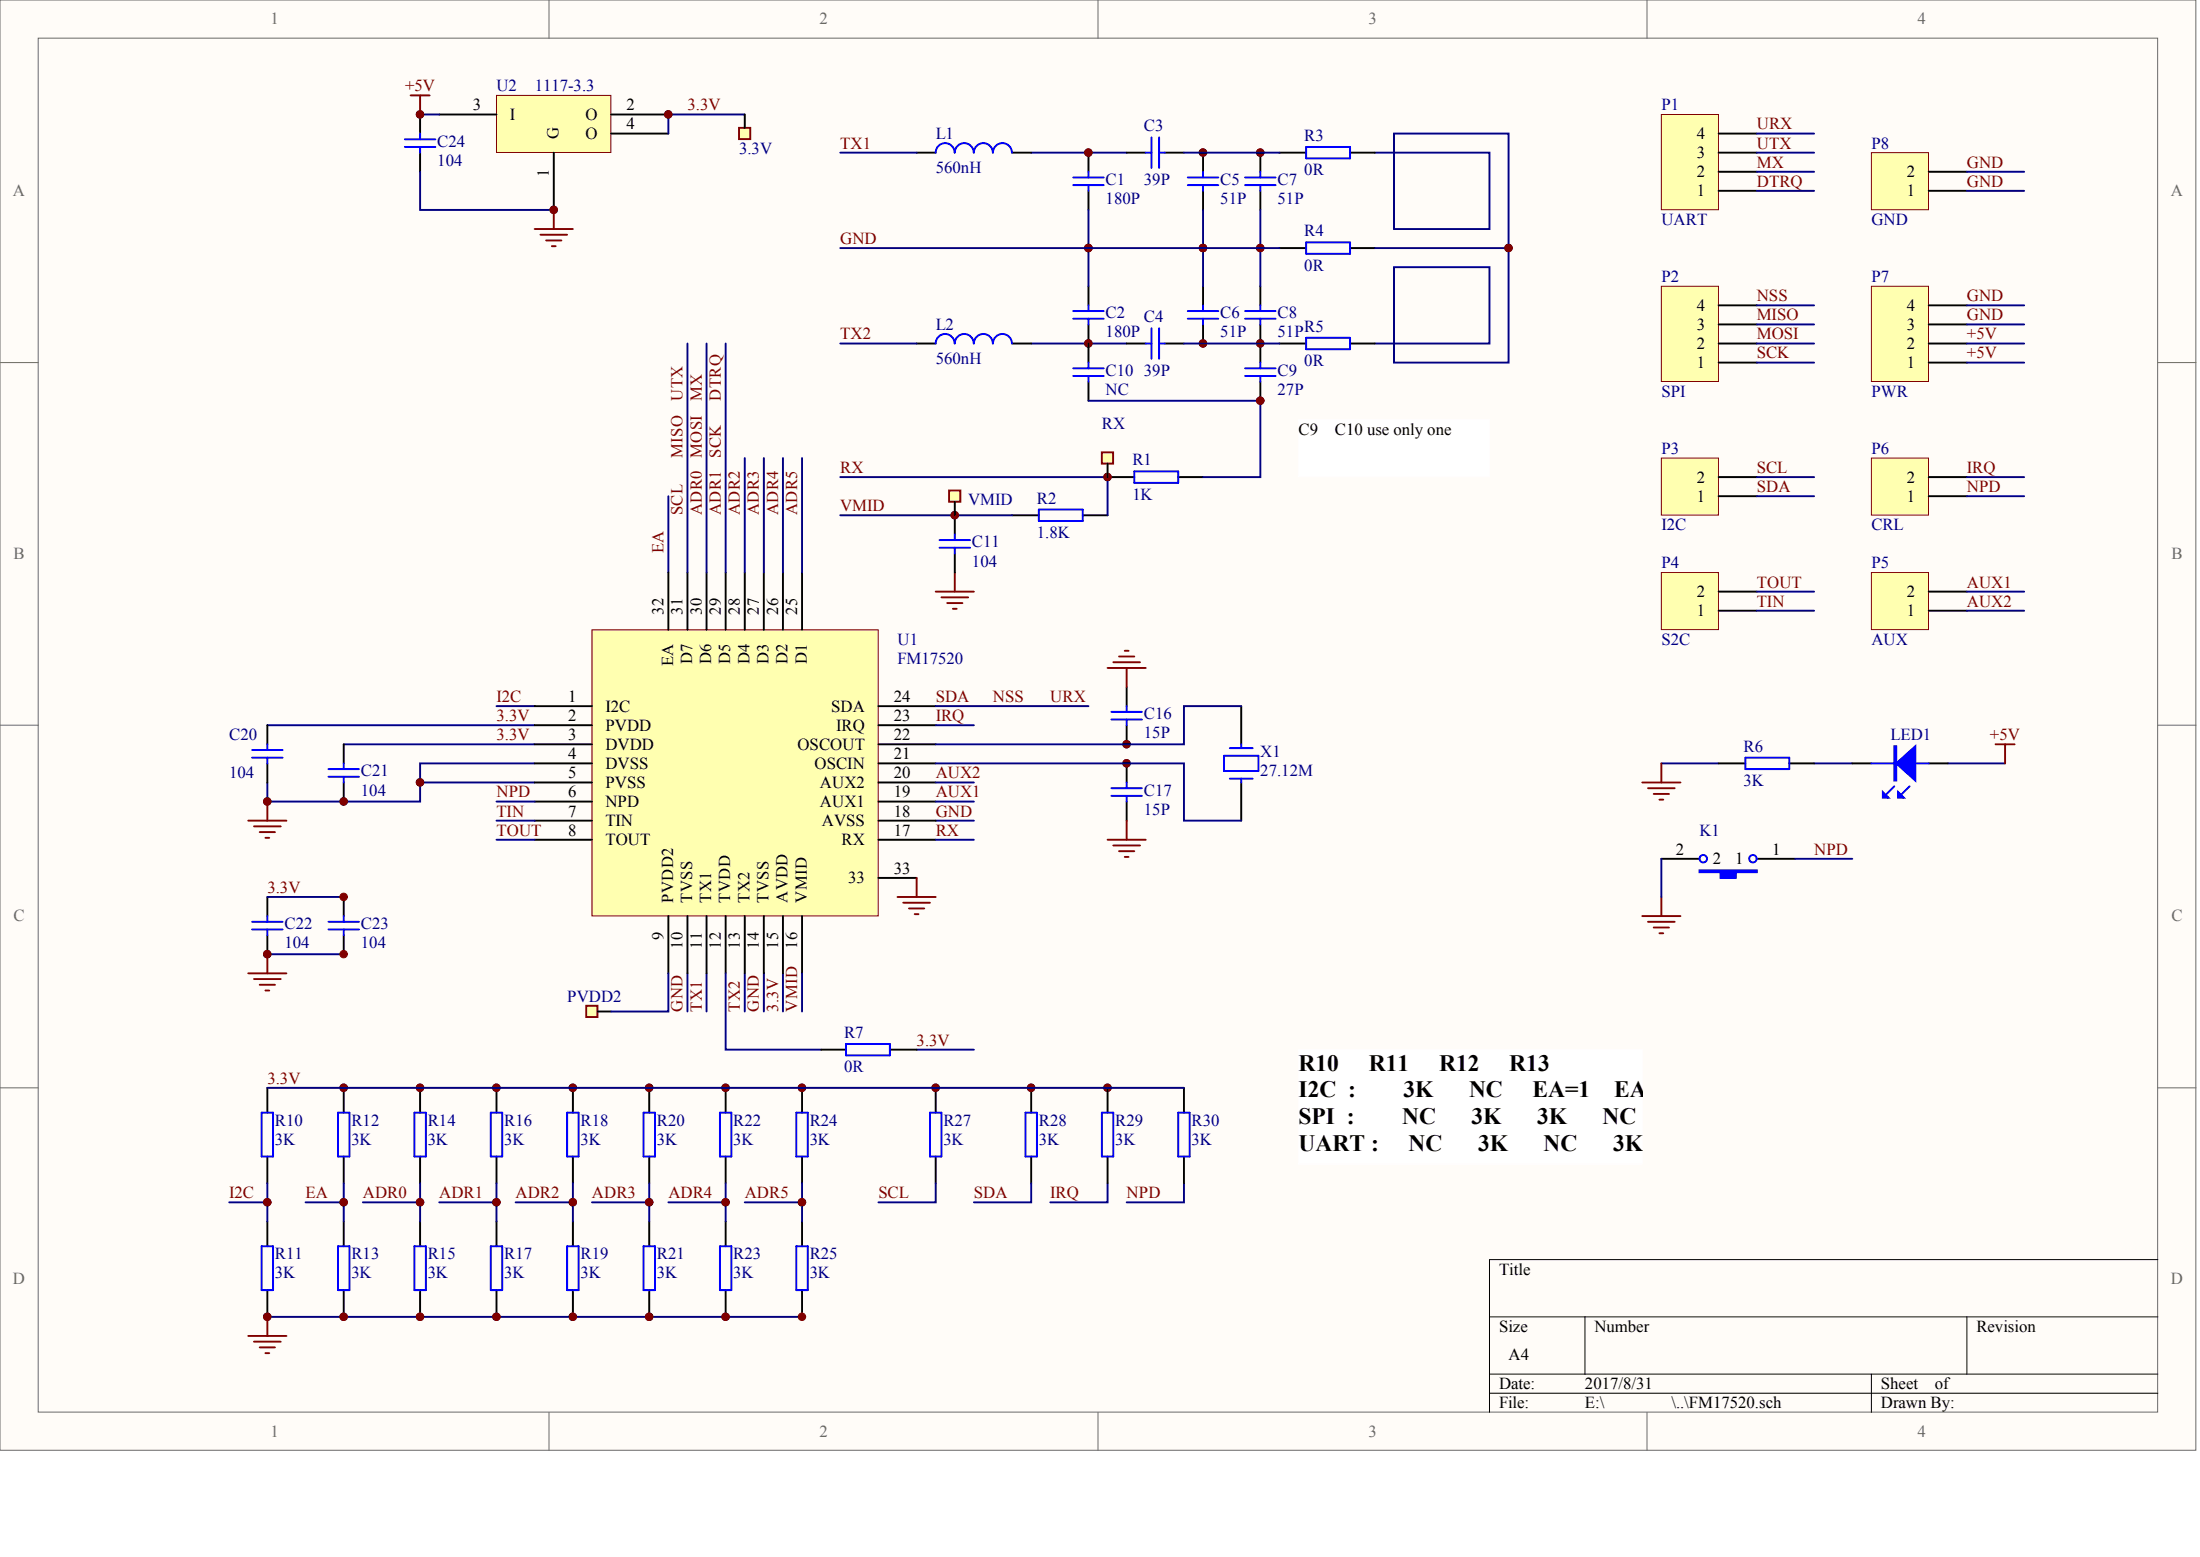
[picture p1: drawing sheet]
<svg xmlns="http://www.w3.org/2000/svg" width="840mm" height="594mm" viewBox="0 0 840 594" stroke-linecap="round" stroke-linejoin="round" font-family="sans-serif">
<g fill="#fffcf8" stroke="#696969" stroke-width=".38">
<path d="M0 0h838v553.4h-838z"/>
<path d="M14.6 14.6h808.8v524.2h-808.8z"/>
</g>
<path d="M209.5 0v14.6M419 0v14.6M628.6 0v14.6M0 138.4h14.6M823.5 138.4h14.6M0 276.7h14.6M823.5 276.7h14.6M0 415.1h14.6M823.5 415.1h14.6M209.5 538.9v14.5M419 538.9v14.5M628.6 538.9v14.5" fill="none" stroke="#696969" stroke-width=".38"/>
<path d="M823.5 480.6h-255.1v58.3M568.4 502.5h255.1M604.9 502.5v21.8M750.6 502.5v21.8M568.4 524.3h255.1M568.4 531.6h255.1M714.2 524.3v14.6" fill="none" stroke="#000" stroke-width=".38"/>
<g fill="#000080" stroke="#000080" stroke-width=".38">
<circle cx="102" cy="502.4" r="1.42"/>
<circle cx="102" cy="458.7" r="1.42"/>
<circle cx="102" cy="364.1" r="1.42"/>
<circle cx="102" cy="305.8" r="1.42"/>
<circle cx="131.1" cy="502.4" r="1.42"/>
<circle cx="131.1" cy="458.7" r="1.42"/>
<circle cx="131.1" cy="415" r="1.42"/>
<circle cx="131.1" cy="305.8" r="1.42"/>
<circle cx="160.3" cy="502.4" r="1.42"/>
<circle cx="160.3" cy="458.7" r="1.42"/>
<circle cx="160.3" cy="415" r="1.42"/>
<circle cx="160.3" cy="298.5" r="1.42"/>
<circle cx="160.3" cy="43.7" r="1.42"/>
<circle cx="189.4" cy="502.4" r="1.42"/>
<circle cx="189.4" cy="458.7" r="1.42"/>
<circle cx="189.4" cy="415" r="1.42"/>
<circle cx="211.3" cy="80.1" r="1.42"/>
<circle cx="218.6" cy="502.4" r="1.42"/>
<circle cx="218.6" cy="458.7" r="1.42"/>
<circle cx="218.6" cy="415" r="1.42"/>
<circle cx="247.7" cy="502.4" r="1.42"/>
<circle cx="247.7" cy="458.7" r="1.42"/>
<circle cx="247.7" cy="415" r="1.42"/>
<circle cx="255" cy="43.7" r="1.42"/>
<circle cx="276.9" cy="502.4" r="1.42"/>
<circle cx="276.9" cy="458.7" r="1.42"/>
<circle cx="276.9" cy="415" r="1.42"/>
<circle cx="306.1" cy="458.7" r="1.42"/>
<circle cx="306.1" cy="415" r="1.42"/>
<circle cx="357.1" cy="415" r="1.42"/>
<circle cx="364.4" cy="196.6" r="1.42"/>
<circle cx="393.5" cy="415" r="1.42"/>
<circle cx="415.4" cy="131" r="1.42"/>
<circle cx="415.4" cy="94.6" r="1.42"/>
<circle cx="415.4" cy="58.2" r="1.42"/>
<circle cx="422.7" cy="415" r="1.42"/>
<circle cx="422.7" cy="182" r="1.42"/>
<circle cx="429.9" cy="291.2" r="1.42"/>
<circle cx="429.9" cy="284" r="1.42"/>
<circle cx="459.1" cy="131" r="1.42"/>
<circle cx="459.1" cy="94.6" r="1.42"/>
<circle cx="459.1" cy="58.2" r="1.42"/>
<circle cx="481" cy="152.9" r="1.42"/>
<circle cx="481" cy="131" r="1.42"/>
<circle cx="481" cy="94.6" r="1.42"/>
<circle cx="481" cy="58.2" r="1.42"/>
<circle cx="575.7" cy="94.6" r="1.42"/>
</g>
<g fill="none" stroke="#000080" stroke-width=".73">
<path d="M393.5 58.3h36.5M393.5 131.1h36.5M255.1 189.3v29.2M102 276.7h102.1M189.5 269.4h14.6M131.2 284h72.9M160.3 298.6h43.8M204.1 291.3h-43.8v14.5h-58.3v-7.2M634 291.3h21.9M692.3 291.3h14.6M743.4 291.3h21.8M357.1 313.1h14.6"/>
<path d="M262.4 371.4v14.5M269.6 371.4v14.5M284.2 371.4v14.5M291.5 371.4v14.5M298.8 371.4v14.5"/>
</g>
<path d="M706.9 291.3h7.3M736.1 291.3h7.3" fill="none" stroke="#000" stroke-width=".73"/>
<path d="M714.2 291.3h21.9M723 300l-3 2.9M728.8 300l-2.9 2.9" fill="none" stroke="#00f" stroke-width=".73"/>
<g fill="#00f" stroke="#00f" stroke-width=".73">
<path d="M723.7 291.3l7.3-6.6v13.1z"/>
<path d="M718.6 302.2l2.2 2.2h-2.2z"/>
<path d="M724.4 302.2l2.2 2.2h-2.2z"/>
<path d="M723 284.7h.7v13.1h-.7z" fill-rule="evenodd"/>
</g>
<g fill="none" stroke="#800000" stroke-width=".73">
<path d="M204.1 87.4h14.5M206.2 89.6h10.2M208.4 91.7h5.9M210.6 93.9h1.5M211.3 80.1v7.3M364.4 218.5v7.2M357.1 225.7h14.6M359.3 227.9h10.2M361.5 230.1h5.8M363.7 232.3h1.4M761.6 284h7.3M765.2 284v7.3"/>
<path d="M94.7 313.1h14.6M96.9 315.3h10.2M99.1 317.5h5.8M101.3 319.7h1.5M102 305.8v7.3M94.7 371.4h14.6M96.9 373.6h10.2M99.1 375.7h5.8M101.3 377.9h1.5M102 364.1v7.3"/>
</g>
<path d="M189.5 36.4h43.6v21.8h-43.6z" fill="#ffffb0" stroke="#800000" stroke-width=".38"/>
<g fill="none" stroke="#000" stroke-width=".73">
<path d="M167.6 43.7h21.9M211.3 58.3v21.8M233.2 43.7h21.9M233.2 51h21.9M415.4 58.3v7.2M430 58.3h7.3M444.6 58.3h7.2M459.1 58.3v7.2M415.4 72.8v7.3M459.1 72.8v7.3M415.4 109.2v7.3M459.1 109.2v7.3"/>
<path d="M415.4 123.8v7.3M430 131.1h7.3M444.6 131.1h7.2M459.1 123.8v7.3M481 131.1v7.3M481 145.6v7.3M364.4 196.6v7.3M386.3 196.6h10.2M413.2 196.6h9.5M422.7 182h10.2M449.7 182h9.4M364.4 211.2v7.3"/>
<path d="M102 276.7v7.3M102 291.3v7.3M131.2 284v7.3M131.2 298.6v7.2M655.9 291.3h10.2M682.9 291.3h9.4M634 327.7h14.6M670.5 327.7h14.6M102 342.3v7.2M102 356.8v7.3M131.2 342.3v7.2M131.2 356.8v7.3"/>
</g>
<path d="M160.3 43.7h7.3M284.2 43.7h-29.1v7.3M634 327.7v14.6M685.1 327.7h21.8" fill="none" stroke="#000080" stroke-width=".73"/>
<path d="M156.7 36.4h7.3M160.3 36.4v7.3M626.8 349.5h14.5M628.9 351.7h10.2M631.1 353.9h5.9M633.3 356.1h1.5M634 342.3v7.2" fill="none" stroke="#800000" stroke-width=".73"/>
<path d="M648.6 332.1h21.9v.7h-8v2.2h-5.9v-2.2h-8z" fill-rule="evenodd" fill="#00f" stroke="#00f" stroke-width=".73"/>
<g fill="none" stroke="#00f" stroke-width=".73">
<path d="M437.3 58.3h2.2M439.5 52.4v11.7M442.4 52.4v11.7M442.4 58.3h2.2M409.6 70.6h11.6M409.6 67.7h11.6M415.4 65.5v2.2M415.4 70.6v2.2M453.3 70.6h11.7M453.3 67.7h11.7M459.1 65.5v2.2M459.1 70.6v2.2"/>
<path d="M409.6 118.7h11.6M415.4 116.5v2.2M453.3 118.7h11.7M459.1 116.5v2.2M409.6 121.6h11.6M415.4 121.6v2.2M437.3 131.1h2.2M439.5 125.2v11.7M442.4 125.2v11.7M442.4 131.1h2.2M453.3 121.6h11.7M459.1 121.6v2.2"/>
<path d="M481 138.4v2.1M475.2 140.5h11.6M475.2 143.5h11.6M481 143.5v2.1M432.9 179.9h16.8v4.3h-16.8zM396.5 194.4h16.7v4.4h-16.7zM358.6 206.1h11.6M358.6 209h11.6M364.4 203.9v2.2M364.4 209v2.2M96.2 289.1h11.7M96.2 286.2h11.7"/>
<path d="M102 284v2.2M102 289.1v2.2M125.4 293.5h11.6M125.4 296.4h11.6M131.2 291.3v2.2M131.2 296.4v2.2M666.1 289.1h16.8v4.4h-16.8zM96.2 351.7h11.7M96.2 354.6h11.7M102 349.5v2.2M102 354.6v2.2M125.4 351.7h11.6"/>
<path d="M125.4 354.6h11.6M131.2 349.5v2.2M131.2 354.6v2.2"/>
<circle cx="650" cy="327.6" r="1.42"/>
<circle cx="669" cy="327.6" r="1.42"/>
</g>
<path d="M225.9 240.3h109.3v109.2h-109.3z" fill="#ffffb0" stroke="#800000" stroke-width=".38"/>
<g fill="none" stroke="#000" stroke-width=".73">
<path d="M255.1 218.5v21.8M262.4 218.5v21.8M269.6 218.5v21.8M276.9 218.5v21.8M284.2 218.5v21.8M291.5 218.5v21.8M298.8 218.5v21.8M306.1 218.5v21.8M204.1 269.4h21.8M204.1 276.7h21.8M335.2 269.4h21.9M335.2 276.7h21.9"/>
<path d="M430 262.1v7.3M430 276.7v7.3M204.1 284h21.8M204.1 291.3h21.8M204.1 298.6h21.8M335.2 284h21.9M335.2 291.3h21.9M335.2 298.6h21.9M430 291.3v7.3M204.1 305.8h21.8M204.1 313.1h21.8M335.2 305.8h21.9"/>
<path d="M335.2 313.1h21.9M430 305.8v7.3M204.1 320.4h21.8M335.2 320.4h21.9M335.2 335h14.6M255.1 349.5v21.9M262.4 349.5v21.9M269.6 349.5v21.9M276.9 349.5v21.9M284.2 349.5v21.9M291.5 349.5v21.9M298.8 349.5v21.9"/>
<path d="M306.1 349.5v21.9"/>
</g>
<g fill="none" stroke="#800000" stroke-width=".73">
<path d="M422.7 254.9h14.6M424.9 252.7h10.2M427.1 250.5h5.8M429.3 248.3h1.4M430 254.9v7.2M430 313.1v7.3M349.8 335v7.3M422.7 320.4h14.6M424.9 322.6h10.2M427.1 324.8h5.8M429.3 327h1.4M342.5 342.3h14.6"/>
<path d="M344.7 344.4h10.2M346.9 346.6h5.8M349.1 348.8h1.4"/>
</g>
<path d="M424.2 274.5h11.6M424.2 271.6h11.6M430 269.4v2.2M430 274.5v2.2M430 298.6v2.1M424.2 303.7h11.6M424.2 300.7h11.6M430 303.7v2.1" fill="none" stroke="#00f" stroke-width=".73"/>
<path d="M282 48.8h4.3v4.3h-4.3z" fill="#ffffb0" stroke="#800000" stroke-width=".73"/>
<g fill="none" stroke="#000" stroke-width=".73">
<path d="M284.2 43.7v5.1M349.8 58.3h7.3M386.3 58.3h7.2M481 58.3v7.2M481 72.8v7.3M481 109.2v7.3M349.8 131.1h7.3M386.3 131.1h7.2M481 123.8v7.3M473.7 269.4v14.6M473.7 298.6v14.5M102 415.1v9.4"/>
<path d="M131.2 415.1v9.4M102 441.3v10.2M131.2 441.3v10.2M102 466v9.5M131.2 466v9.5M102 492.3v10.2M131.2 492.3v10.2"/>
</g>
<g fill="none" stroke="#00f" stroke-width=".73">
<path d="M364.3 58.3a3.6 3.6 0 0 0-3.6-3.7 3.6 3.6 0 0 0-3.6 3.7M371.6 58.3a3.6 3.6 0 0 0-3.6-3.7 3.6 3.6 0 0 0-3.6 3.7M378.9 58.3a3.6 3.6 0 0 0-3.6-3.7 3.6 3.6 0 0 0-3.6 3.7M386.2 58.3a3.6 3.6 0 0 0-3.6-3.7 3.6 3.6 0 0 0-3.6 3.7M475.2 70.6h11.6M475.2 67.7h11.6M481 65.5v2.2M481 70.6v2.2M475.2 118.7h11.6M481 116.5v2.2M364.3 131.1a3.6 3.6 0 0 0-3.6-3.7 3.6 3.6 0 0 0-3.6 3.7M371.6 131.1a3.6 3.6 0 0 0-3.6-3.7 3.6 3.6 0 0 0-3.6 3.7"/>
<path d="M378.9 131.1a3.6 3.6 0 0 0-3.6-3.7 3.6 3.6 0 0 0-3.6 3.7M386.2 131.1a3.6 3.6 0 0 0-3.6-3.7 3.6 3.6 0 0 0-3.6 3.7M475.2 121.6h11.6M481 121.6v2.2M467.1 288.4h13.2v5.8h-13.2zM469.3 285.5h8.8M469.3 297.1h8.8M473.7 284v1.5M473.7 297.1v1.5M99.8 424.5h4.4v16.8h-4.4zM129 424.5h4.4v16.8h-4.4zM99.8 475.5h4.4v16.8h-4.4z"/>
<path d="M129 475.5h4.4v16.8h-4.4z"/>
</g>
<g fill="none" stroke="#000080" stroke-width=".73">
<path d="M320.7 58.3h29.1M524.7 58.3h43.7v29.1h-36.4v-36.4h43.7v87.4h-43.7v-36.5h36.4v29.2h-43.7M415.4 80.1v29.1M459.1 80.1v29.1M481 80.1v29.1M320.7 131.1h29.1M320.7 182h102v14.6M320.7 196.6h65.6M189.5 305.8h14.6M357.1 320.4h14.6M102 342.3h29.2M102 364.1h29.2"/>
<path d="M306.1 371.4v14.5M87.5 458.8h14.5M102 451.5v14.5M116.6 458.8h14.6M131.2 451.5v14.5"/>
</g>
<g fill="#800000" stroke="#800000" stroke-width=".38">
<circle cx="415.4" cy="94.6" r="1.42"/>
<circle cx="459.1" cy="94.6" r="1.42"/>
<circle cx="481" cy="94.6" r="1.42"/>
</g>
<path d="M94.7 509.7h14.6M96.9 511.9h10.2M99.1 514.1h5.8M101.3 516.3h1.5M102 502.5v7.2" fill="none" stroke="#800000" stroke-width=".73"/>
<path d="M634 43.7h21.8v36.3h-21.8z" fill="#ffffb0" stroke="#800000" stroke-width=".38"/>
<path d="M655.9 58.3h14.6M655.9 51h14.6M655.9 72.8h14.6M655.9 65.5h14.6" fill="none" stroke="#000" stroke-width=".73"/>
<path d="M634 109.2h21.8v36.4h-21.8z" fill="#ffffb0" stroke="#800000" stroke-width=".38"/>
<path d="M655.9 116.5h14.6M655.9 138.4h14.6M655.9 131.1h14.6M655.9 123.8h14.6" fill="none" stroke="#000" stroke-width=".73"/>
<path d="M634 174.8h21.8v21.7h-21.8z" fill="#ffffb0" stroke="#800000" stroke-width=".38"/>
<g fill="none" stroke="#000" stroke-width=".73">
<path d="M415.4 131.1v7.3M415.4 145.6v7.3M655.9 189.3h14.6M655.9 182h14.6M160.3 415.1v9.4M189.5 415.1v9.4M218.6 415.1v9.4M247.8 415.1v9.4M276.9 415.1v9.4M306.1 415.1v9.4M393.5 415.1v9.4M160.3 441.3v10.2"/>
<path d="M189.5 441.3v10.2M218.6 441.3v10.2M247.8 441.3v10.2M276.9 441.3v10.2M306.1 441.3v10.2M393.5 441.3v10.2M160.3 466v9.5M189.5 466v9.5M218.6 466v9.5M247.8 466v9.5M276.9 466v9.5M306.1 466v9.5"/>
<path d="M160.3 492.3v10.2M189.5 492.3v10.2M218.6 492.3v10.2M247.8 492.3v10.2M276.9 492.3v10.2M306.1 492.3v10.2"/>
</g>
<g fill="none" stroke="#00f" stroke-width=".73">
<path d="M415.4 138.4v2.1M409.6 140.5h11.6M409.6 143.5h11.6M415.4 143.5v2.1M158.1 424.5h4.4v16.8h-4.4zM187.3 424.5h4.4v16.8h-4.4zM216.4 424.5h4.4v16.8h-4.4zM245.6 424.5h4.4v16.8h-4.4zM274.8 424.5h4.3v16.8h-4.3zM303.9 424.5h4.4v16.8h-4.4zM391.4 424.5h4.3v16.8h-4.3zM158.1 475.5h4.4v16.8h-4.4z"/>
<path d="M187.3 475.5h4.4v16.8h-4.4zM216.4 475.5h4.4v16.8h-4.4zM245.6 475.5h4.4v16.8h-4.4zM274.8 475.5h4.3v16.8h-4.3zM303.9 475.5h4.4v16.8h-4.4z"/>
</g>
<g fill="none" stroke="#000080" stroke-width=".73">
<path d="M670.5 51h21.8M670.5 58.3h21.8M670.5 65.5h21.8M670.5 72.8h21.8M670.5 116.5h21.8M262.4 131.1v87.4M269.6 131.1v87.4M276.9 131.1v87.4M670.5 138.4h21.8M670.5 131.1h21.8M670.5 123.8h21.8M415.4 152.9h65.6v29.1h-21.9"/>
<path d="M284.2 174.8v43.7M291.5 174.8v43.7M298.8 174.8v43.7M306.1 174.8v43.7M670.5 182h21.8M670.5 189.3h21.8M357.1 269.4h58.3M357.1 276.7h14.6M473.7 269.4h-21.9v14.6h-94.7M357.1 291.3h94.7v21.8h21.9M189.5 313.1h14.6M189.5 320.4h14.6"/>
<path d="M138.5 458.8h21.8M160.3 451.5v14.5M167.6 458.8h21.9M189.5 451.5v14.5M196.8 458.8h21.8M218.6 451.5v14.5M225.9 458.8h21.9M247.8 451.5v14.5M255.1 458.8h21.8M276.9 451.5v14.5M284.2 458.8h21.9M306.1 451.5v14.5"/>
<path d="M393.5 451.5v7.3h-21.8M422.7 451.5v7.3h-21.9M102 502.5h204.1"/>
</g>
<path d="M626.8 298.6h14.5M634 291.3v7.3M628.9 300.7h10.2M631.1 302.9h5.9M633.3 305.1h1.5" fill="none" stroke="#800000" stroke-width=".73"/>
<g fill="#800000" stroke="#800000" stroke-width=".38">
<circle cx="102" cy="364.1" r="1.42"/>
<circle cx="102" cy="502.4" r="1.42"/>
<circle cx="102" cy="458.7" r="1.42"/>
<circle cx="102" cy="305.8" r="1.42"/>
<circle cx="131.1" cy="305.8" r="1.42"/>
<circle cx="131.1" cy="364.1" r="1.42"/>
<circle cx="131.1" cy="342.2" r="1.42"/>
<circle cx="131.1" cy="502.4" r="1.42"/>
<circle cx="131.1" cy="458.7" r="1.42"/>
<circle cx="131.1" cy="415" r="1.42"/>
<circle cx="160.3" cy="298.5" r="1.42"/>
<circle cx="160.3" cy="502.4" r="1.42"/>
<circle cx="160.3" cy="458.7" r="1.42"/>
<circle cx="160.3" cy="415" r="1.42"/>
<circle cx="189.4" cy="502.4" r="1.42"/>
<circle cx="189.4" cy="458.7" r="1.42"/>
<circle cx="189.4" cy="415" r="1.42"/>
<circle cx="218.6" cy="502.4" r="1.42"/>
<circle cx="218.6" cy="458.7" r="1.42"/>
<circle cx="218.6" cy="415" r="1.42"/>
<circle cx="247.7" cy="502.4" r="1.42"/>
<circle cx="247.7" cy="458.7" r="1.42"/>
<circle cx="247.7" cy="415" r="1.42"/>
<circle cx="255" cy="43.7" r="1.42"/>
<circle cx="276.9" cy="502.4" r="1.42"/>
<circle cx="276.9" cy="458.7" r="1.42"/>
<circle cx="276.9" cy="415" r="1.42"/>
<circle cx="306.1" cy="502.4" r="1.42"/>
<circle cx="306.1" cy="458.7" r="1.42"/>
<circle cx="306.1" cy="415" r="1.42"/>
<circle cx="364.4" cy="196.6" r="1.42"/>
<circle cx="415.4" cy="131" r="1.42"/>
<circle cx="415.4" cy="58.2" r="1.42"/>
<circle cx="422.7" cy="182" r="1.42"/>
<circle cx="429.9" cy="291.2" r="1.42"/>
<circle cx="429.9" cy="284" r="1.42"/>
<circle cx="459.1" cy="131" r="1.42"/>
<circle cx="459.1" cy="58.2" r="1.42"/>
<circle cx="481" cy="131" r="1.42"/>
<circle cx="481" cy="58.2" r="1.42"/>
<circle cx="481" cy="152.9" r="1.42"/>
</g>
<path d="M634 218.5h21.8v21.7h-21.8z" fill="#ffffb0" stroke="#800000" stroke-width=".38"/>
<path d="M655.9 233h14.6M655.9 225.7h14.6" fill="none" stroke="#000" stroke-width=".73"/>
<path d="M670.5 225.7h21.8M670.5 233h21.8" fill="none" stroke="#000080" stroke-width=".73"/>
<path d="M714.2 218.5h21.8v21.7h-21.8z" fill="#ffffb0" stroke="#800000" stroke-width=".38"/>
<path d="M736.1 233h14.5M736.1 225.7h14.5" fill="none" stroke="#000" stroke-width=".73"/>
<path d="M750.6 233h21.9M750.6 225.7h21.9M357.1 298.6h14.6M357.1 305.8h14.6" fill="none" stroke="#000080" stroke-width=".73"/>
<path d="M714.2 174.8h21.8v21.7h-21.8z" fill="#ffffb0" stroke="#800000" stroke-width=".38"/>
<path d="M736.1 189.3h14.5M736.1 182h14.5" fill="none" stroke="#000" stroke-width=".73"/>
<path d="M750.6 189.3h21.9M750.6 182h21.9" fill="none" stroke="#000080" stroke-width=".73"/>
<path d="M714.2 109.2h21.8v36.4h-21.8z" fill="#ffffb0" stroke="#800000" stroke-width=".38"/>
<path d="M488.3 58.3h10.2M515.2 58.3h9.5M736.1 116.5h14.5M488.3 131.1h10.2M515.2 131.1h9.5M736.1 138.4h14.5M736.1 131.1h14.5M736.1 123.8h14.5" fill="none" stroke="#000" stroke-width=".73"/>
<path d="M451.8 58.3h36.5M750.6 116.5h21.9M451.8 131.1h36.5M750.6 123.8h21.9M750.6 131.1h21.9M750.6 138.4h21.9" fill="none" stroke="#000080" stroke-width=".73"/>
<path d="M498.5 56.1h16.7v4.3h-16.7zM498.5 128.9h16.7v4.4h-16.7z" fill="none" stroke="#00f" stroke-width=".73"/>
<path d="M714.2 58.3h21.8v21.7h-21.8z" fill="#ffffb0" stroke="#800000" stroke-width=".38"/>
<path d="M736.1 72.8h14.5M736.1 65.5h14.5" fill="none" stroke="#000" stroke-width=".73"/>
<path d="M750.6 72.8h21.9M750.6 65.5h21.9" fill="none" stroke="#000080" stroke-width=".73"/>
<path d="M223.7 383.8h4.3v4.3h-4.3z" fill="#ffffb0" stroke="#800000" stroke-width=".73"/>
<path d="M228.1 385.9h5.1" fill="none" stroke="#000" stroke-width=".73"/>
<path d="M255.1 371.4v14.5h-21.9" fill="none" stroke="#000080" stroke-width=".73"/>
<path d="M420.5 172.6h4.3v4.3h-4.3z" fill="#ffffb0" stroke="#800000" stroke-width=".73"/>
<path d="M422.7 176.9v5.1" fill="none" stroke="#000" stroke-width=".73"/>
<path d="M362.2 187.1h4.3v4.3h-4.3z" fill="#ffffb0" stroke="#800000" stroke-width=".73"/>
<g fill="none" stroke="#000" stroke-width=".73">
<path d="M160.3 43.7v7.3M160.3 58.3v7.2M488.3 94.7h10.2M515.2 94.7h9.5M364.4 191.5v5.1M313.4 400.5h9.4M339.6 400.5h10.2M357.1 415.1v9.4M422.7 415.1v9.4M451.8 415.1v9.4M357.1 441.3v10.2M422.7 441.3v10.2"/>
<path d="M451.8 441.3v10.2"/>
</g>
<path d="M154.5 53.2h11.7M154.5 56.1h11.7M160.3 51v2.2M160.3 56.1v2.2M498.5 92.5h16.7v4.3h-16.7zM322.8 398.3h16.8v4.4h-16.8zM354.9 424.5h4.4v16.8h-4.4zM420.5 424.5h4.4v16.8h-4.4zM449.7 424.5h4.3v16.8h-4.3z" fill="none" stroke="#00f" stroke-width=".73"/>
<path d="M160.3 65.5v14.6h51M320.7 94.7h167.6M524.7 94.7h51M276.9 371.4v29.1h36.5M102 415.1h349.8M349.8 400.5h21.9M357.1 451.5v7.3h-21.9M451.8 451.5v7.3h-21.8" fill="none" stroke="#000080" stroke-width=".73"/>
<g fill="#800000" stroke="#800000" stroke-width=".38">
<circle cx="211.3" cy="80.1" r="1.42"/>
<circle cx="160.3" cy="43.7" r="1.42"/>
<circle cx="422.7" cy="415" r="1.42"/>
<circle cx="393.5" cy="415" r="1.42"/>
<circle cx="357.1" cy="415" r="1.42"/>
<circle cx="575.7" cy="94.6" r="1.42"/>
</g>
<g fill="#fff" stroke="#fff" stroke-width=".38">
<path d="M495.6 160.2h72.8v21.8h-72.8z"/>
<path d="M495.6 400.5h131.1v43.6h-131.1z"/>
</g>
<g font-size="9">
<text x="495.6" y="408.5">R10</text>
<text x="522.4" y="408.5">R11</text>
<text x="549.2" y="408.5">R12</text>
<text x="576" y="408.5">R13</text>
<text x="495.6" y="418.7">I2C :</text>
<text x="535.6" y="418.7">3K</text>
<text x="560.6" y="418.7">NC</text>
<text x="584.9" y="418.7">EA=1</text>
<text x="616" y="418.7">EA=0</text>
<text x="495.6" y="428.9">SPI :</text>
<text x="535.1" y="428.9">NC</text>
<text x="561.6" y="428.9">3K</text>
<text x="586.6" y="428.9">3K</text>
<text x="611.6" y="428.9">NC</text>
<text x="495.6" y="439.1">UART :</text>
<text x="537.6" y="439.1">NC</text>
<text x="564.1" y="439.1">3K</text>
<text x="589.1" y="439.1">NC</text>
<text x="615.6" y="439.1">3K</text>
</g>
<g font-size="6.4" fill="#696969">
<text x="103.2" y="9.3">1</text>
<text x="312.7" y="9.3">2</text>
<text x="522.2" y="9.3">3</text>
<text x="731.8" y="9.3">4</text>
<text x="5" y="74.9">A</text>
<text x="828.5" y="74.9">A</text>
<text x="5.2" y="213.2">B</text>
<text x="828.7" y="213.2">B</text>
<text x="5.2" y="351.6">C</text>
<text x="828.7" y="351.6">C</text>
<text x="5" y="490">D</text>
<text x="828.5" y="490">D</text>
<text x="103.2" y="548.2">1</text>
<text x="312.7" y="548.2">2</text>
<text x="522.2" y="548.2">3</text>
<text x="731.8" y="548.2">4</text>
</g>
<g font-size="6.4" fill="#800000">
<text x="154.6" y="34.8">+5V</text>
<text x="262.4" y="42.1">3.3V</text>
<text x="670.5" y="49.4">URX</text>
<text x="320.7" y="56.7">TX1</text>
<text x="670.5" y="56.7">UTX</text>
<text x="670.5" y="64">MX</text>
<text x="750.6" y="64">GND</text>
<text x="670.5" y="71.2">DTRQ</text>
<text x="750.6" y="71.2">GND</text>
<text x="320.7" y="93.1">GND</text>
<text x="670.5" y="114.9">NSS</text>
<text x="750.6" y="114.9">GND</text>
<text x="670.5" y="122.2">MISO</text>
<text x="750.6" y="122.2">GND</text>
<text x="320.7" y="129.5">TX2</text>
<text x="670.5" y="129.5">MOSI</text>
<text x="750.6" y="129.5">+5V</text>
<text x="670.5" y="136.8">SCK</text>
<text x="750.6" y="136.8">+5V</text>
<text x="320.7" y="180.5">RX</text>
<text x="670.5" y="180.5">SCL</text>
<text x="750.6" y="180.5">IRQ</text>
<text x="670.5" y="187.8">SDA</text>
<text x="750.6" y="187.8">NPD</text>
<text x="320.7" y="195">VMID</text>
<text x="670.5" y="224.2">TOUT</text>
<text x="750.6" y="224.2">AUX1</text>
<text x="670.5" y="231.4">TIN</text>
<text x="750.6" y="231.4">AUX2</text>
<text x="189.5" y="267.9">I2C</text>
<text x="357.1" y="267.9">SDA</text>
<text x="379" y="267.9">NSS</text>
<text x="400.8" y="267.9">URX</text>
<text x="189.5" y="275.1">3.3V</text>
<text x="357.1" y="275.1">IRQ</text>
<text x="189.5" y="282.4">3.3V</text>
<text x="759.5" y="282.4">+5V</text>
<text x="357.1" y="297">AUX2</text>
<text x="189.5" y="304.3">NPD</text>
<text x="357.1" y="304.3">AUX1</text>
<text x="189.5" y="311.5">TIN</text>
<text x="357.1" y="311.5">GND</text>
<text x="189.5" y="318.8">TOUT</text>
<text x="357.1" y="318.8">RX</text>
<text x="692.3" y="326.1">NPD</text>
<text x="102" y="340.7">3.3V</text>
<text x="349.8" y="398.9">3.3V</text>
<text x="102" y="413.5">3.3V</text>
<text x="87.5" y="457.2">I2C</text>
<text x="116.6" y="457.2">EA</text>
<text x="138.5" y="457.2">ADR0</text>
<text x="167.6" y="457.2">ADR1</text>
<text x="196.8" y="457.2">ADR2</text>
<text x="225.9" y="457.2">ADR3</text>
<text x="255.1" y="457.2">ADR4</text>
<text x="284.2" y="457.2">ADR5</text>
<text x="335.2" y="457.2">SCL</text>
<text x="371.7" y="457.2">SDA</text>
<text x="400.8" y="457.2">IRQ</text>
<text x="430" y="457.2">NPD</text>
</g>
<g font-size="6.4" fill="#000080">
<text x="189.5" y="34.8">U2</text>
<text x="204.1" y="34.8">1117-3.3</text>
<text x="634" y="42.1">P1</text>
<text x="357.1" y="53">L1</text>
<text x="436.5" y="50.1">C3</text>
<text x="497.8" y="53.8">R3</text>
<text x="166.9" y="56">C24</text>
<text x="282" y="58.9">3.3V</text>
<text x="714.2" y="56.7">P8</text>
<text x="166.9" y="63.2">104</text>
<text x="357.1" y="66.1">560nH</text>
<text x="422" y="70.5">C1</text>
<text x="436.5" y="70.5">39P</text>
<text x="465.7" y="70.5">C5</text>
<text x="487.6" y="70.5">C7</text>
<text x="497.8" y="66.9">0R</text>
<text x="422" y="77.8">180P</text>
<text x="465.7" y="77.8">51P</text>
<text x="487.6" y="77.8">51P</text>
<text x="634" y="85.8">UART</text>
<text x="714.2" y="85.8">GND</text>
<text x="497.8" y="90.2">R4</text>
<text x="497.8" y="103.3">0R</text>
<text x="634" y="107.7">P2</text>
<text x="714.2" y="107.7">P7</text>
<text x="357.1" y="125.9">L2</text>
<text x="422" y="121.5">C2</text>
<text x="436.5" y="122.9">C4</text>
<text x="465.7" y="121.5">C6</text>
<text x="487.6" y="121.5">C8</text>
<text x="422" y="128.8">180P</text>
<text x="465.7" y="128.8">51P</text>
<text x="487.6" y="128.8">51P</text>
<text x="497.8" y="126.6">R5</text>
<text x="357.1" y="139">560nH</text>
<text x="422" y="143.3">C10</text>
<text x="436.5" y="143.3">39P</text>
<text x="487.6" y="143.3">C9</text>
<text x="497.8" y="139.7">0R</text>
<text x="422" y="150.6">NC</text>
<text x="487.6" y="150.6">27P</text>
<text x="634" y="151.3">SPI</text>
<text x="714.2" y="151.3">PWR</text>
<text x="420.5" y="163.7">RX</text>
<text x="634" y="173.2">P3</text>
<text x="714.2" y="173.2">P6</text>
<text x="432.2" y="177.6">R1</text>
<text x="432.2" y="190.7">1K</text>
<text x="369.5" y="192.9">VMID</text>
<text x="395.7" y="192.1">R2</text>
<text x="634" y="202.3">I2C</text>
<text x="714.2" y="202.3">CRL</text>
<text x="370.9" y="208.9">C11</text>
<text x="395.7" y="205.2">1.8K</text>
<text x="370.9" y="216.2">104</text>
<text x="634" y="216.9">P4</text>
<text x="714.2" y="216.9">P5</text>
<text x="342.5" y="246">U1</text>
<text x="634" y="246">S2C</text>
<text x="714.2" y="246">AUX</text>
<text x="342.5" y="253.3">FM17520</text>
<text x="436.5" y="274.4">C16</text>
<text x="436.5" y="281.7">15P</text>
<text x="87.5" y="282.4">C20</text>
<text x="665.4" y="286.8">R6</text>
<text x="721.5" y="282.4">LED1</text>
<text x="481" y="289">X1</text>
<text x="87.5" y="297">104</text>
<text x="137.7" y="296.3">C21</text>
<text x="481" y="296.3">27.12M</text>
<text x="665.4" y="299.9">3K</text>
<text x="137.7" y="303.5">104</text>
<text x="436.5" y="303.5">C17</text>
<text x="436.5" y="310.8">15P</text>
<text x="648.6" y="318.8">K1</text>
<text x="108.6" y="354.5">C22</text>
<text x="137.7" y="354.5">C23</text>
<text x="108.6" y="361.8">104</text>
<text x="137.7" y="361.8">104</text>
<text x="216.4" y="382.2">PVDD2</text>
<text x="322.1" y="396">R7</text>
<text x="322.1" y="409.1">0R</text>
<text x="104.9" y="429.5">R10</text>
<text x="134.1" y="429.5">R12</text>
<text x="163.2" y="429.5">R14</text>
<text x="192.4" y="429.5">R16</text>
<text x="221.5" y="429.5">R18</text>
<text x="250.7" y="429.5">R20</text>
<text x="279.9" y="429.5">R22</text>
<text x="309" y="429.5">R24</text>
<text x="360" y="429.5">R27</text>
<text x="396.5" y="429.5">R28</text>
<text x="425.6" y="429.5">R29</text>
<text x="454.8" y="429.5">R30</text>
<text x="104.9" y="436.8">3K</text>
<text x="134.1" y="436.8">3K</text>
<text x="163.2" y="436.8">3K</text>
<text x="192.4" y="436.8">3K</text>
<text x="221.5" y="436.8">3K</text>
<text x="250.7" y="436.8">3K</text>
<text x="279.9" y="436.8">3K</text>
<text x="309" y="436.8">3K</text>
<text x="360" y="436.8">3K</text>
<text x="396.5" y="436.8">3K</text>
<text x="425.6" y="436.8">3K</text>
<text x="454.8" y="436.8">3K</text>
<text x="104.9" y="480.5">R11</text>
<text x="134.1" y="480.5">R13</text>
<text x="163.2" y="480.5">R15</text>
<text x="192.4" y="480.5">R17</text>
<text x="221.5" y="480.5">R19</text>
<text x="250.7" y="480.5">R21</text>
<text x="279.9" y="480.5">R23</text>
<text x="309" y="480.5">R25</text>
<text x="104.9" y="487.8">3K</text>
<text x="134.1" y="487.8">3K</text>
<text x="163.2" y="487.8">3K</text>
<text x="192.4" y="487.8">3K</text>
<text x="221.5" y="487.8">3K</text>
<text x="250.7" y="487.8">3K</text>
<text x="279.9" y="487.8">3K</text>
<text x="309" y="487.8">3K</text>
</g>
<g font-size="6.4">
<text x="180.4" y="42.1">3</text>
<text x="194.6" y="45.8">I</text>
<text x="223.4" y="45.8">O</text>
<text x="239" y="42.1">2</text>
<text x="223.4" y="53">O</text>
<text x="239" y="49.4">4</text>
<text x="647.6" y="53">4</text>
<text x="647.6" y="60.3">3</text>
<text x="647.6" y="67.6">2</text>
<text x="727.8" y="67.6">2</text>
<text x="647.6" y="74.9">1</text>
<text x="727.8" y="74.9">1</text>
<text x="647.6" y="118.6">4</text>
<text x="727.8" y="118.6">4</text>
<text x="647.6" y="125.9">3</text>
<text x="727.8" y="125.9">3</text>
<text x="647.6" y="133.1">2</text>
<text x="727.8" y="133.1">2</text>
<text x="647.6" y="140.4">1</text>
<text x="727.8" y="140.4">1</text>
<text x="495.6" y="165.9">C9</text>
<text x="509.5" y="165.9">C10 use only one</text>
<text x="647.6" y="184.1">2</text>
<text x="727.8" y="184.1">2</text>
<text x="647.6" y="191.4">1</text>
<text x="727.8" y="191.4">1</text>
<text x="647.6" y="227.8">2</text>
<text x="727.8" y="227.8">2</text>
<text x="647.6" y="235.1">1</text>
<text x="727.8" y="235.1">1</text>
<text x="216.9" y="267.9">1</text>
<text x="341.1" y="267.9">24</text>
<text x="216.9" y="275.1">2</text>
<text x="231" y="271.5">I2C</text>
<text x="317.2" y="271.5">SDA</text>
<text x="341.1" y="275.1">23</text>
<text x="231" y="278.8">PVDD</text>
<text x="319.1" y="278.8">IRQ</text>
<text x="216.9" y="282.4">3</text>
<text x="231" y="286.1">DVDD</text>
<text x="304.3" y="286.1">OSCOUT</text>
<text x="341.1" y="282.4">22</text>
<text x="216.9" y="289.7">4</text>
<text x="231" y="293.3">DVSS</text>
<text x="310.9" y="293.3">OSCIN</text>
<text x="341.1" y="289.7">21</text>
<text x="216.9" y="297">5</text>
<text x="341.1" y="297">20</text>
<text x="216.9" y="304.3">6</text>
<text x="231" y="300.6">PVSS</text>
<text x="312.9" y="300.6">AUX2</text>
<text x="341.1" y="304.3">19</text>
<text x="216.9" y="311.5">7</text>
<text x="231" y="307.9">NPD</text>
<text x="312.9" y="307.9">AUX1</text>
<text x="341.1" y="311.5">18</text>
<text x="231" y="315.2">TIN</text>
<text x="313.7" y="315.2">AVSS</text>
<text x="216.9" y="318.8">8</text>
<text x="231" y="322.5">TOUT</text>
<text x="321.2" y="322.5">RX</text>
<text x="341.1" y="318.8">17</text>
<text x="639.6" y="326.1">2</text>
<text x="653.7" y="329.8">2</text>
<text x="662.2" y="329.8">1</text>
<text x="676.3" y="326.1">1</text>
<text x="341.1" y="333.4">33</text>
<text x="323.7" y="337">33</text>
<text x="572.1" y="486.3">Title</text>
<text x="572.1" y="508.2">Size</text>
<text x="608.5" y="508.2">Number</text>
<text x="754.3" y="508.2">Revision</text>
<text x="575.7" y="519.1">A4</text>
<text x="572.1" y="530">Date:</text>
<text x="604.9" y="530">2017/8/31</text>
<text x="717.8" y="530">Sheet</text>
<text x="738.4" y="530">of</text>
<text x="572.1" y="537.3">File:</text>
<text x="604.9" y="537.3">E:\</text>
<text x="637.9" y="537.3">\..\FM17520.sch</text>
<text x="717.8" y="537.3">Drawn By:</text>
</g>
<g font-size="6.3">
<text x="213.1" y="53.2" transform="rotate(-90 213.1 53.2)">G</text>
<text x="209.5" y="67.4" transform="rotate(-90 209.5 67.4)">1</text>
<text x="253.2" y="234.5" transform="rotate(-90 253.2 234.5)">32</text>
<text x="260.5" y="234.5" transform="rotate(-90 260.5 234.5)">31</text>
<text x="267.8" y="234.5" transform="rotate(-90 267.8 234.5)">30</text>
<text x="275.1" y="234.5" transform="rotate(-90 275.1 234.5)">29</text>
<text x="282.4" y="234.5" transform="rotate(-90 282.4 234.5)">28</text>
<text x="289.7" y="234.5" transform="rotate(-90 289.7 234.5)">27</text>
<text x="296.9" y="234.5" transform="rotate(-90 296.9 234.5)">26</text>
<text x="304.2" y="234.5" transform="rotate(-90 304.2 234.5)">25</text>
<text x="256.9" y="254.1" transform="rotate(-90 256.9 254.1)">EA</text>
<text x="264.1" y="253.4" transform="rotate(-90 264.1 253.4)">D7</text>
<text x="271.4" y="253.4" transform="rotate(-90 271.4 253.4)">D6</text>
<text x="278.7" y="253.4" transform="rotate(-90 278.7 253.4)">D5</text>
<text x="286" y="253.4" transform="rotate(-90 286 253.4)">D4</text>
<text x="293.3" y="253.4" transform="rotate(-90 293.3 253.4)">D3</text>
<text x="300.6" y="253.4" transform="rotate(-90 300.6 253.4)">D2</text>
<text x="307.9" y="253.4" transform="rotate(-90 307.9 253.4)">D1</text>
<text x="256.9" y="344.4" transform="rotate(-90 256.9 344.4)">PVDD2</text>
<text x="264.1" y="344.4" transform="rotate(-90 264.1 344.4)">TVSS</text>
<text x="271.4" y="344.4" transform="rotate(-90 271.4 344.4)">TX1</text>
<text x="278.7" y="344.4" transform="rotate(-90 278.7 344.4)">TVDD</text>
<text x="286" y="344.4" transform="rotate(-90 286 344.4)">TX2</text>
<text x="293.3" y="344.4" transform="rotate(-90 293.3 344.4)">TVSS</text>
<text x="300.6" y="344.4" transform="rotate(-90 300.6 344.4)">AVDD</text>
<text x="307.9" y="344.4" transform="rotate(-90 307.9 344.4)">VMID</text>
<text x="253.2" y="358.6" transform="rotate(-90 253.2 358.6)">9</text>
<text x="260.5" y="361.9" transform="rotate(-90 260.5 361.9)">10</text>
<text x="267.8" y="361.9" transform="rotate(-90 267.8 361.9)">11</text>
<text x="275.1" y="361.9" transform="rotate(-90 275.1 361.9)">12</text>
<text x="282.4" y="361.9" transform="rotate(-90 282.4 361.9)">13</text>
<text x="289.7" y="361.9" transform="rotate(-90 289.7 361.9)">14</text>
<text x="296.9" y="361.9" transform="rotate(-90 296.9 361.9)">15</text>
<text x="304.2" y="361.9" transform="rotate(-90 304.2 361.9)">16</text>
</g>
<g font-size="6.3" fill="#800000">
<text x="260.5" y="152.9" transform="rotate(-90 260.5 152.9)">UTX</text>
<text x="267.8" y="152.9" transform="rotate(-90 267.8 152.9)">MX</text>
<text x="275.1" y="152.9" transform="rotate(-90 275.1 152.9)">DTRQ</text>
<text x="260.5" y="174.8" transform="rotate(-90 260.5 174.8)">MISO</text>
<text x="267.8" y="174.8" transform="rotate(-90 267.8 174.8)">MOSI</text>
<text x="275.1" y="174.8" transform="rotate(-90 275.1 174.8)">SCK</text>
<text x="260.5" y="196.6" transform="rotate(-90 260.5 196.6)">SCL</text>
<text x="267.8" y="196.6" transform="rotate(-90 267.8 196.6)">ADR0</text>
<text x="275.1" y="196.6" transform="rotate(-90 275.1 196.6)">ADR1</text>
<text x="282.4" y="196.6" transform="rotate(-90 282.4 196.6)">ADR2</text>
<text x="289.7" y="196.6" transform="rotate(-90 289.7 196.6)">ADR3</text>
<text x="296.9" y="196.6" transform="rotate(-90 296.9 196.6)">ADR4</text>
<text x="304.2" y="196.6" transform="rotate(-90 304.2 196.6)">ADR5</text>
<text x="253.2" y="211.2" transform="rotate(-90 253.2 211.2)">EA</text>
<text x="260.5" y="385.9" transform="rotate(-90 260.5 385.9)">GND</text>
<text x="267.8" y="385.9" transform="rotate(-90 267.8 385.9)">TX1</text>
<text x="282.4" y="385.9" transform="rotate(-90 282.4 385.9)">TX2</text>
<text x="289.7" y="385.9" transform="rotate(-90 289.7 385.9)">GND</text>
<text x="296.9" y="385.9" transform="rotate(-90 296.9 385.9)">3.3V</text>
<text x="304.2" y="385.9" transform="rotate(-90 304.2 385.9)">VMID</text>
</g>
</svg>
